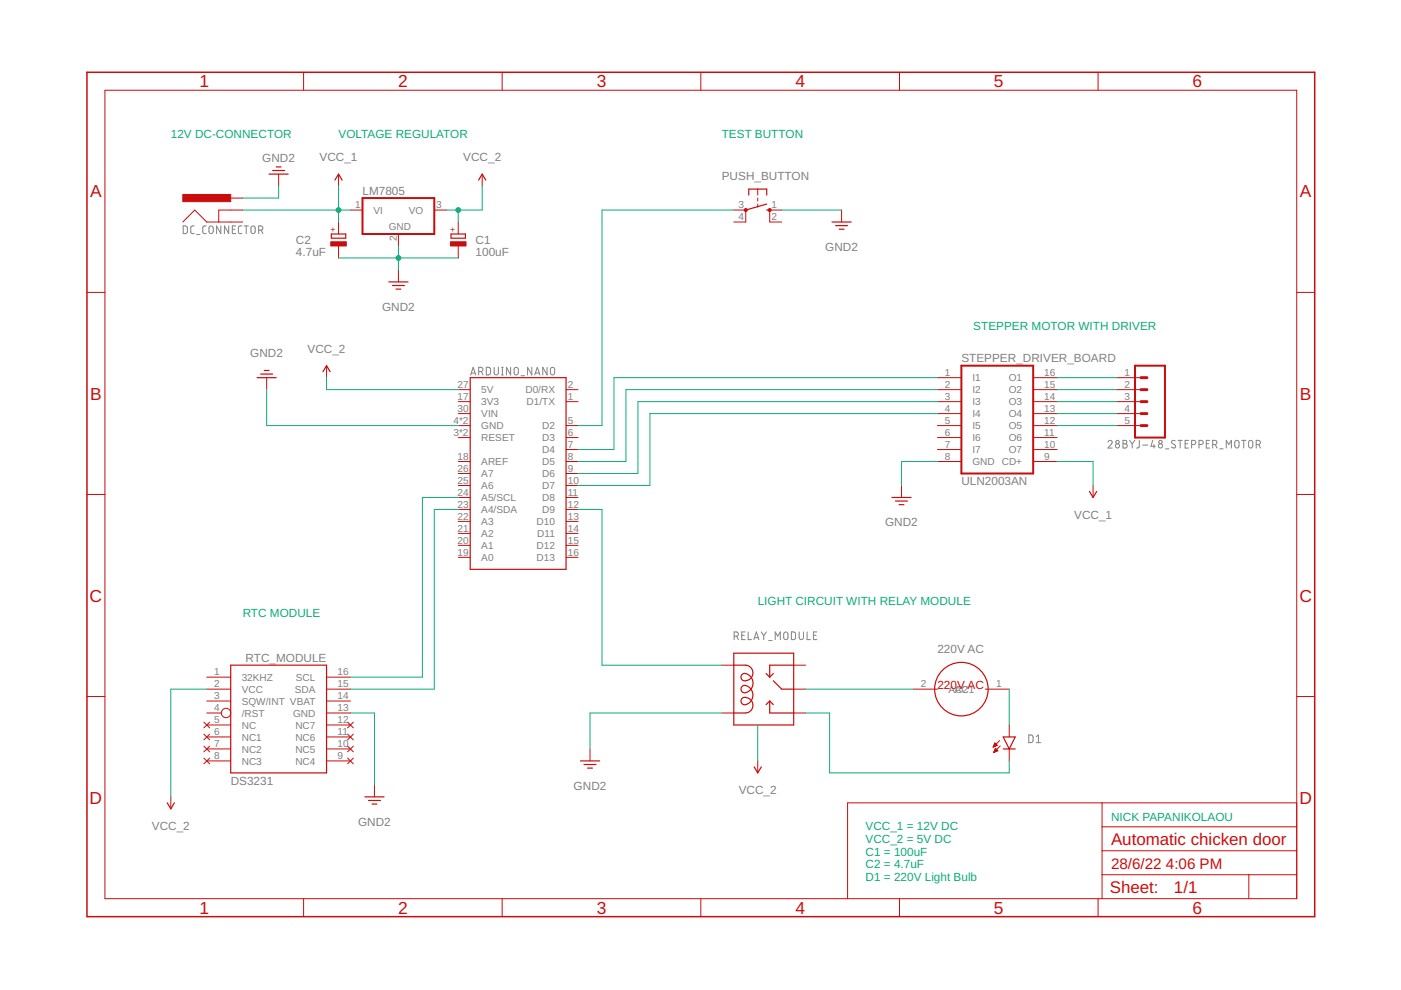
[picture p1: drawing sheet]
<svg xmlns="http://www.w3.org/2000/svg" width="297mm" height="210mm" viewBox="0 0 297 210" stroke-linecap="round" stroke-linejoin="round" font-family="sans-serif">
<g fill="none" stroke="#808080" stroke-width=".21">
<path d="M38.8 47.9h.7l.2 .3v1.1l-.2 .2h-.7zM41.2 47.9h-.5l-.3 .4 .1 1 .2 .2h.5M41.7 49.7h.7M43.7 47.9l-.6 .1-.1 .3v1l.2 .2h.5M44.4 48l.3-.1 .5 .3v.9a.46 .46 0 0 1-.4 .4 .46 .46 0 0 1-.5-.4zM46.8 47.9v1.6l-.9-1.6v1.6M48.5 47.9v1.6l-.9-1.6v1.6M49.3 48.6h.5M50 47.9h-.7v1.6h.7M51.3 47.9l-.6 .1-.2 .3 .1 1 .2 .2h.5M51.8 47.9h.9M52.2 47.9v1.6"/>
<path d="M53.3 48l.4-.1 .4 .3v.9a.44 .44 0 0 1-.4 .4 .44 .44 0 0 1-.5-.4zM54.8 48.8h.5a.46 .46 0 0 0 .4-.4 .46 .46 0 0 0-.4-.5h-.5v1.6M55.4 48.8l.3 .7M99.8 79.5l.5-1.6 .6 1.6M99.9 79.1h.8M101.5 78.8h.4a.46 .46 0 0 0 .5-.5 .46 .46 0 0 0-.5-.4h-.4v1.6M102 78.8l.4 .7M103.1 77.9h.6l.3 .2v.9l-.3 .5h-.6zM104.8 77.9v1.1a.44 .44 0 0 0 .4 .5 .44 .44 0 0 0 .5-.5v-1.1M106.3 77.9h.4M106.3 79.5h.4M106.5 77.9v1.6"/>
<path d="M108.3 77.9v1.6l-.9-1.6v1.6M109.1 78l.3-.1 .3 .1 .2 1a.46 .46 0 0 1-.5 .5 .46 .46 0 0 1-.4-.5zM110.5 79.7h.7M112.8 77.9v1.6l-1-1.6v1.6M113.4 79.5l.5-1.6 .6 1.6M113.5 79.1h.8M116 77.9v1.6l-.9-1.6v1.6M116.8 78l.4-.1 .3 .1 .1 1a.46 .46 0 0 1-.5 .5 .46 .46 0 0 1-.4-.5zM234.9 93.7a.45 .45 0 0 1 .6-.3 .45 .45 0 0 1 .2 .7l-.8 .9h.9M238.1 93.4h.5a.36 .36 0 0 1 .3 .3 .36 .36 0 0 1-.3 .4 .46 .46 0 0 1 .4 .4 .46 .46 0 0 1-.4 .5h-.5zM238.1 94.1h.5M239.5 93.4l.6 .7"/>
<path d="M240.1 94.1v.9M240.6 93.4l-.5 .7M241.6 93.4l-.1 1.4-.5 .2M242.3 94.4h1.1M244.4 93.4l-.4 1.2h.9M244.7 94.3v.7M247.1 95.2h.7M249.2 93.5l-.6-.1-.2 .3 .1 .3 .7 .4a.42 .42 0 0 1-.1 .6 .42 .42 0 0 1-.6-.1l-.2-.1M249.8 93.4h.9M250.2 93.4v1.6M251.3 94.1h.5M252 93.4h-.7v1.6h.7"/>
<path d="M252.6 94.3h.5a.44 .44 0 0 0 .5-.5 .44 .44 0 0 0-.5-.4h-.5v1.6M254.2 94.3h.5a.44 .44 0 0 0 .4-.5 .44 .44 0 0 0-.4-.4h-.5v1.6M255.8 94.1h.5M256.5 93.4h-.7v1.6h.7M257.1 94.3h.5a.44 .44 0 0 0 .4-.5 .44 .44 0 0 0-.4-.4h-.5v1.6M257.7 94.3l.3 .7M258.6 95.2h.7M260 95v-1.6l.5 .9 .6-.9v1.6M261.9 93.5l.4-.1 .3 .1 .1 1a.46 .46 0 0 1-.5 .5 .46 .46 0 0 1-.4-.5zM263.2 93.4h1M263.7 93.4v1.6M264.8 93.5l.4-.1 .3 .1 .1 1a.46 .46 0 0 1-.4 .5 .46 .46 0 0 1-.5-.5z"/>
<path d="M266.3 94.3h.5a.44 .44 0 0 0 .4-.5 .44 .44 0 0 0-.4-.4h-.5v1.6M266.9 94.3l.3 .7M155.7 134.9h.4a.46 .46 0 0 0 .4-.5 .46 .46 0 0 0-.4-.4h-.4v1.6M156.2 134.9l.3 .7M157.3 134.7h.5M158 134h-.7v1.6h.7M158.6 134v1.6h.7M159.8 135.6l.6-1.6 .5 1.6M160 135.2h.8M161.4 134l.5 .8M161.9 134.8v.8M162.5 134l-.6 .8"/>
<path d="M163 135.8h.7M164.4 135.6v-1.6l.5 .9 .5-.9v1.6M166.3 134.1l.3-.1 .3 .1 .2 1.1a.46 .46 0 0 1-.5 .4 .46 .46 0 0 1-.4-.4zM167.8 134h.6l.3 .3v1l-.3 .3h-.6zM169.4 134v1.2a.46 .46 0 0 0 .5 .4 .46 .46 0 0 0 .4-.4v-1.2M171.1 134v1.6h.7M172.5 134.7h.5M173.2 134h-.7v1.6h.7M218.1 155.8l.6 .1 .3 .2v.9l-.3 .4-.6 .1zM219.7 157.5h.9M219.7 156.2l.5-.4v1.7"/>
<circle cx="236.9" cy="93.7" r=".36"/>
<circle cx="236.9" cy="94.5" r=".46"/>
<circle cx="246" cy="94.5" r=".45"/>
<circle cx="246" cy="93.7" r=".36"/>
</g>
<g fill="none" stroke="#c90d0c" stroke-width=".21">
<path d="M22.2 19.1h252.7v171.4h-252.7zM64.4 15.3v3.8M106.5 15.3v3.8M148.6 15.3v3.8M190.7 15.3v3.8M232.8 15.3v3.8M59.1 36.9v2.6M71.8 36.9v2.6M102.2 36.9v2.6M38.8 47.1l2.5-2.6 2.5 2.6h7.7M48.9 42h2.6M51.5 44.5h-5.1v2.6"/>
<path d="M71.8 47.1v2.5M71.8 52.2v2.5M74.3 44.5h2.6M84.5 49.6v2.6M84.5 57.2v2.6M92.1 44.5h2.5M97.2 47.1v2.5M97.2 52.2v2.5M155.6 44.5h2.5v2.6h-2.5M160.7 40.1v1.3M160.7 42v.6M160.7 43.3v.6"/>
<path d="M165.7 44.5h-2.5v2.6h2.5M178.4 44.5v2.6M18.4 62h3.8M69.2 77.5v2.6M274.9 62h3.8M56.5 80.1v2.5M97.2 82.6h2.5M97.2 85.2h2.5M97.2 92.8h2.5M97.2 90.2h2.5M97.2 97.9h2.5M97.2 87.7h2.5"/>
<path d="M120 82.6h2.6M120 85.2h2.6M120 92.8h2.6M120 90.2h2.6M120 95.3h2.6M120 97.9h2.6M198.8 82.6h5M198.8 85.2h5M198.8 92.8h5M198.8 90.2h5M198.8 95.3h5M198.8 97.9h5"/>
<path d="M198.8 87.7h5M198.8 80.1h5M219.1 82.6h5M219.1 85.2h5M219.1 92.8h5M219.1 90.2h5M219.1 95.3h5M219.1 97.9h5M219.1 87.7h5M219.1 80.1h5M236.8 82.6h5.1M236.8 85.2h5.1"/>
<path d="M236.8 90.2h5.1M236.8 87.7h5.1M236.8 80.1h5.1M18.4 104.8h3.8M97.2 100.4h2.5M97.2 102.9h2.5M97.2 105.5h2.5M97.2 108h2.5M97.2 110.6h2.5M97.2 113.1h2.5M97.2 115.6h2.5M97.2 118.2h2.5"/>
<path d="M120 100.4h2.6M120 102.9h2.6M120 105.5h2.6M120 108h2.6M120 110.6h2.6M120 113.1h2.6M120 115.6h2.6M120 118.2h2.6M191.1 102.9v2.6M231.8 102.9v2.6M274.9 104.8h3.8M18.4 147.7h3.8"/>
<path d="M43.2 153.1l1.2 1.2M43.2 155.7l1.2 1.2M43.2 158.2l1.2 1.2M43.8 143.6h5.1M43.8 146.1h5.1M43.8 151.2h3.1M43.8 148.6h5.1M43.8 153.7h5.1M43.8 156.3h5.1M43.8 158.8h5.1M44.4 153.1l-1.2 1.2M44.4 155.7l-1.2 1.2"/>
<path d="M44.4 158.2l-1.2 1.2M69.2 143.6h5.1M69.2 146.1h5.1M69.2 151.2h5.1M69.2 148.6h5.1M69.2 153.7h5.1M69.2 156.3h5.1M69.2 158.8h5.1M73.7 158.2l1.2 1.2M73.7 155.7l1.2 1.2M73.7 153.1l1.2 1.2M74.9 158.2l-1.2 1.2"/>
<path d="M74.9 155.7l-1.2 1.2M74.9 153.1l-1.2 1.2M125.1 158.8v2.5M153 151.2h2.6M153 141h2.6M168.3 146.1h2.5M168.3 151.2h2.5M168.3 141h2.5M193.7 146.1h5.1M208.9 146.1h5.1M210.6 158.3h.2M210.7 158.2h.4"/>
<path d="M210.7 158.1h.7M210.7 159.5h.1M210.8 157.9h.5M210.8 159.4h.3M210.8 159.3h.6M210.8 157.8h.4M210.9 157.7h.2M210.9 159.2h.6M210.9 159h.5M210.9 157.5l.5 .5-.8 .4zM210.9 157.6h.1M211 158.9h.3"/>
<path d="M211 158.8h.2M211.6 159.2l-.5-.5-.4 .9M211.6 159.2l-.9 .4M211.9 157l-1.3 1.4M212.1 158.2l-1.4 1.4M214 153.7v2.6M214 158.8v2.5M274.9 147.7h3.8M36.2 169v2.5M43.2 160.7l1.2 1.2M43.8 161.3h5.1M44.4 160.7l-1.2 1.2"/>
<path d="M69.2 161.3h5.1M73.7 160.7l1.2 1.2M74.9 160.7l-1.2 1.2M79.4 166.4v2.6M160.7 161.3v2.6M233.7 170.2v20.3M233.7 175.3h41.2M274.9 170.2h-95.2v20.3M64.4 190.5v3.9M106.5 190.5v3.9M148.6 190.5v3.9M190.7 190.5v3.9"/>
<path d="M232.8 190.5v3.9M233.7 185.5h41.2M233.7 180.4h41.2M264.8 185.5v5"/>
<circle cx="47.9" cy="151.2" r=".99"/>
</g>
<g fill="none" stroke="#c90d0c" stroke-width=".25">
<path d="M57 36.9h4.1M57.8 36.2h2.5M58.6 35.4h1M71 38.2l.8-1.3 .7 1.3M101.5 38.2l.7-1.3 .8 1.3M70.3 49.6h3v.9h-3zM82.4 59.8h4.1M95.6 49.6h3.1v.9h-3.1zM158.7 41.4v-1.3h3.9v1.3M162.6 44.5h.6M162.6 43.3l-4.5 1.2M176.4 47.1h4.1"/>
<path d="M177.2 47.8h2.5M177.9 48.6h1M55.3 79.3h2.5M56 78.5h1M68.5 78.8l.7-1.3 .8 1.3M83.2 60.5h2.5M84 61.3h1M54.5 80.1h4.1M99.7 80.1h20.3v40.6h-20.3zM189.1 105.5h4.1M189.9 106.2h2.5M190.6 107h1"/>
<path d="M231 104.2l.8 1.3 .7-1.3M155.6 138.5h12.7v15.2h-12.7zM48.9 141h20.3v22.9h-20.3zM155.6 141h2.5a1.64 1.64 0 0 1 1.5 2 1.64 1.64 0 0 1-2.2 1.2 .83 .83 0 0 1-.1-1.2 .83 .83 0 0 1 1.2-.1 2.05 2.05 0 0 1 1.1 2.3 2.05 2.05 0 0 1-2 1.7 .82 .82 0 0 1-.4-1.2 .82 .82 0 0 1 1.3-.2 2.06 2.06 0 0 1 1.1 2.3 2.06 2.06 0 0 1-2 1.6 .84 .84 0 0 1-.4-1.2 .84 .84 0 0 1 1.3-.2 1.64 1.64 0 0 1 1.1 1.7 1.64 1.64 0 0 1-1.5 1.5h-2.5M162.4 142.8l.8 .8M163.2 148.6v2.6h5.1M163.2 148.6l.8 .8M163.2 148.6l-.8 .8M164 144.3l1.7 1.8h2.6M164 142.8l-.8 .8M168.3 141h-5.1v2.6M212.7 156.3h2.5l-1.2 2.5z"/>
<path d="M212.7 158.8h2.5M35.5 170.2l.7 1.3 .8-1.3M77.4 169h4M78.1 169.7h2.6M78.9 170.5h1M123.1 161.3h4M123.8 162.1h2.6M124.6 162.9h1M159.9 162.6l.8 1.3 .7-1.3"/>
<circle cx="203.8" cy="146.1" r="5.7"/>
</g>
<path d="M76.9 42h15.2v7.6h-15.2zM203.8 77.5h15.3v22.9h-15.3zM240.6 77.5h6.4v15.3h-6.4z" fill="none" stroke="#c90d0c" stroke-width=".42"/>
<g fill="#c90d0c" stroke="#c90d0c" stroke-width=".21">
<circle cx="158.1" cy="44.5" r=".33"/>
<circle cx="163.2" cy="44.5" r=".33"/>
</g>
<g fill="#c90d0c" stroke="#c90d0c" stroke-width=".21">
<path d="M38.8 41.2h10.1v1.6h-10.1z"/>
<path d="M95.5 51.3h3.3v.9h-3.3z"/>
<path d="M70.1 51.3h3.3v.9h-3.3z"/>
</g>
<path d="M241.9 85.2h1.3M241.9 82.6h1.3M241.9 80.1h1.3M241.9 90.2h1.3M241.9 87.7h1.3" fill="none" stroke="#c90d0c" stroke-width=".61"/>
<path d="M18.4 15.3h260.3v179.1h-260.3z" fill="none" stroke="#c90d0c" stroke-width=".32"/>
<g fill="none" stroke="#0dab76" stroke-width=".21">
<path d="M59.1 39.5v2.5h-7.6M71.8 39.5v7.6M102.2 39.5v5h-7.6M51.5 44.5h22.8M71.8 54.7h25.4M84.5 52.2v5M97.2 44.5v2.6M155.6 44.5h-28v45.7h-5M165.7 44.5h12.7M56.5 82.6v7.6h40.7M69.2 80.1v2.5h28M198.8 82.6h-66.1v15.3h-10.1"/>
<path d="M198.8 97.9h-7.7v5M198.8 85.2h-63.5v15.2h-12.7M198.8 80.1h-68.6v15.2h-7.6M198.8 87.7h-61v15.2h-15.2M224.1 97.9h7.7v5M224.1 90.2h12.7M224.1 85.2h12.7M224.1 80.1h12.7M224.1 82.6h12.7M224.1 87.7h12.7M97.2 108h-5.1v38.1h-17.8M97.2 105.5h-7.6v38.1h-15.3"/>
<path d="M122.6 108h5v33h25.4M43.8 146.1h-7.6v22.9M74.3 151.2h5.1v15.2M153 151.2h-27.9v7.6M160.7 153.7v7.6M170.8 151.2h5.1v12.7h38.1v-2.6M170.8 146.1h22.9M214 146.1v7.6"/>
</g>
<g fill="#0dab76" stroke="#0dab76" stroke-width=".21">
<circle cx="84.5" cy="54.7" r=".51"/>
<circle cx="71.8" cy="44.5" r=".51"/>
<circle cx="97.2" cy="44.5" r=".51"/>
</g>
<g font-size="3.7" fill="#c90d0c">
<text x="42.3" y="18.5">1</text>
<text x="84.4" y="18.5">2</text>
<text x="126.5" y="18.5">3</text>
<text x="168.6" y="18.5">4</text>
<text x="210.7" y="18.5">5</text>
<text x="252.9" y="18.5">6</text>
<text x="19.1" y="41.9">A</text>
<text x="275.6" y="41.9">A</text>
<text x="19.1" y="84.7">B</text>
<text x="275.6" y="84.7">B</text>
<text x="19" y="127.6">C</text>
<text x="275.5" y="127.6">C</text>
<text x="19" y="170.4">D</text>
<text x="275.5" y="170.4">D</text>
<text x="42.3" y="193.7">1</text>
<text x="84.4" y="193.7">2</text>
<text x="126.5" y="193.7">3</text>
<text x="168.6" y="193.7">4</text>
<text x="210.7" y="193.7">5</text>
<text x="252.9" y="193.7">6</text>
</g>
<g font-size="3.6" fill="#c90d0c">
<text x="235.6" y="179.1">Automatic chicken door</text>
<text x="235.3" y="189.4">Sheet:</text>
<text x="248.9" y="189.3">1/1</text>
</g>
<g font-size="3.2" fill="#c90d0c">
<text x="235.6" y="184.2">28/6/22</text>
<text x="247.2" y="184.2">4:06 PM</text>
</g>
<g font-size="2.5" fill="#0dab76">
<text x="36.2" y="29.3">12V DC-CONNECTOR</text>
<text x="71.8" y="29.3">VOLTAGE REGULATOR</text>
<text x="153" y="29.3">TEST BUTTON</text>
<text x="206.4" y="69.9">STEPPER MOTOR WITH DRIVER</text>
<text x="51.5" y="130.9">RTC MODULE</text>
<text x="160.7" y="128.3">LIGHT CIRCUIT WITH RELAY MODULE</text>
<text x="183.5" y="176.1">VCC_1 = 12V DC</text>
<text x="183.5" y="178.7">VCC_2 = 5V DC</text>
<text x="235.6" y="174">NICK PAPANIKOLAOU</text>
<text x="183.5" y="181.4">C1 = 100uF</text>
<text x="183.5" y="184.1">C2 = 4.7uF</text>
<text x="183.5" y="186.7">D1 = 220V Light Bulb</text>
</g>
<g font-size="2.5" fill="#808080">
<text x="55.6" y="34.4">GND2</text>
<text x="67.7" y="34.1">VCC_1</text>
<text x="98.2" y="34.1">VCC_2</text>
<text x="76.8" y="41.4">LM7805</text>
<text x="153" y="38.2">PUSH_BUTTON</text>
<text x="62.8" y="51.7">C2</text>
<text x="100.8" y="51.7">C1</text>
<text x="175" y="53.2">GND2</text>
<text x="62.8" y="54.2">4.7uF</text>
<text x="100.8" y="54.2">100uF</text>
<text x="81" y="65.9">GND2</text>
<text x="53.1" y="75.8">GND2</text>
<text x="65.2" y="74.7">VCC_2</text>
<text x="203.8" y="76.8">STEPPER_DRIVER_BOARD</text>
<text x="203.8" y="102.9">ULN2003AN</text>
<text x="187.7" y="111.6">GND2</text>
<text x="227.7" y="110">VCC_1</text>
<text x="52.1" y="140.3">RTC_MODULE</text>
<text x="198.7" y="138.5">220V AC</text>
<text x="48.9" y="166.4">DS3231</text>
<text x="121.6" y="167.4">GND2</text>
<text x="156.6" y="168.4">VCC_2</text>
<text x="32.2" y="176.1">VCC_2</text>
<text x="75.9" y="175.1">GND2</text>
</g>
<text font-size="2.5" fill="#c90d0c" x="198.7" y="146.1">220V AC</text>
<g font-size="2.1" fill="#808080">
<text x="75.3" y="44.2">1</text>
<text x="79.2" y="45.3">VI</text>
<text x="86.7" y="45.3">VO</text>
<text x="92.4" y="44.2">3</text>
<text x="156.6" y="44.2">3</text>
<text x="156.6" y="46.7">4</text>
<text x="163.5" y="44.2">1</text>
<text x="163.5" y="46.7">2</text>
<text x="82.4" y="48.8">GND</text>
<text x="84.1" y="51.1" transform="rotate(-90 84.1 51.1)">2</text>
<text x="97" y="82.3">27</text>
<text x="102" y="83.4">5V</text>
<text x="111.4" y="83.4">D0/RX</text>
<text x="120.4" y="82.3">2</text>
<text x="200.3" y="79.7">1</text>
<text x="200.3" y="82.3">2</text>
<text x="206.2" y="80.8">I1</text>
<text x="206.2" y="83.4">I2</text>
<text x="213.9" y="80.8">O1</text>
<text x="213.9" y="83.4">O2</text>
<text x="221.4" y="79.7">16</text>
<text x="221.4" y="82.3">15</text>
<text x="238.4" y="79.7">1</text>
<text x="238.4" y="82.3">2</text>
<text x="96.1" y="89.9">4*2</text>
<text x="97" y="87.3">30</text>
<text x="97" y="84.8">17</text>
<text x="102" y="88.5">VIN</text>
<text x="102" y="85.9">3V3</text>
<text x="111.6" y="85.9">D1/TX</text>
<text x="120.4" y="84.8">1</text>
<text x="120.4" y="89.9">5</text>
<text x="200.3" y="84.8">3</text>
<text x="200.3" y="87.3">4</text>
<text x="200.3" y="89.9">5</text>
<text x="206.2" y="85.9">I3</text>
<text x="206.2" y="88.5">I4</text>
<text x="213.9" y="85.9">O3</text>
<text x="213.9" y="88.5">O4</text>
<text x="221.4" y="84.8">14</text>
<text x="221.4" y="87.3">13</text>
<text x="221.4" y="89.9">12</text>
<text x="238.4" y="84.8">3</text>
<text x="238.4" y="87.3">4</text>
<text x="238.4" y="89.9">5</text>
<text x="96.1" y="92.4">3*2</text>
<text x="102" y="93.5">RESET</text>
<text x="102" y="91">GND</text>
<text x="115" y="91">D2</text>
<text x="115" y="93.5">D3</text>
<text x="120.4" y="92.4">6</text>
<text x="120.4" y="95">7</text>
<text x="200.3" y="92.4">6</text>
<text x="200.3" y="95">7</text>
<text x="206.2" y="91">I5</text>
<text x="206.2" y="93.5">I6</text>
<text x="213.9" y="91">O5</text>
<text x="213.9" y="93.5">O6</text>
<text x="221.4" y="92.4">11</text>
<text x="221.4" y="95">10</text>
<text x="97" y="100">26</text>
<text x="97" y="97.5">18</text>
<text x="102" y="101.2">A7</text>
<text x="102" y="98.6">AREF</text>
<text x="115" y="96.1">D4</text>
<text x="115" y="98.6">D5</text>
<text x="115" y="101.2">D6</text>
<text x="120.4" y="97.5">8</text>
<text x="120.4" y="100">9</text>
<text x="200.3" y="97.5">8</text>
<text x="206.2" y="96.1">I7</text>
<text x="206.2" y="98.6">GND CD+</text>
<text x="213.9" y="96.1">O7</text>
<text x="221.4" y="97.5">9</text>
<text x="97" y="107.7">23</text>
<text x="97" y="105.1">24</text>
<text x="97" y="102.6">25</text>
<text x="102" y="106.2">A5/SCL</text>
<text x="102" y="103.7">A6</text>
<text x="115" y="103.7">D7</text>
<text x="115" y="106.2">D8</text>
<text x="120.4" y="102.6">10</text>
<text x="120.4" y="105.1">11</text>
<text x="120.4" y="107.7">12</text>
<text x="97" y="112.7">21</text>
<text x="97" y="110.2">22</text>
<text x="102" y="113.9">A2</text>
<text x="102" y="111.3">A3</text>
<text x="102" y="108.8">A4/SDA</text>
<text x="113.8" y="111.3">D10</text>
<text x="113.9" y="113.9">D11</text>
<text x="115" y="108.8">D9</text>
<text x="120.4" y="110.2">13</text>
<text x="120.4" y="112.7">14</text>
<text x="97" y="117.8">19</text>
<text x="97" y="115.3">20</text>
<text x="102" y="118.9">A0</text>
<text x="102" y="116.4">A1</text>
<text x="113.8" y="116.4">D12</text>
<text x="113.8" y="118.9">D13</text>
<text x="120.4" y="115.3">15</text>
<text x="120.4" y="117.8">16</text>
<text x="45.4" y="143.2">1</text>
<text x="71.6" y="143.2">16</text>
<text x="45.4" y="148.3">3</text>
<text x="45.4" y="145.7">2</text>
<text x="51.2" y="144.3">32KHZ</text>
<text x="51.2" y="149.4">SQW/INT VBAT</text>
<text x="51.2" y="146.9">VCC</text>
<text x="62.5" y="146.9">SDA</text>
<text x="62.7" y="144.3">SCL</text>
<text x="71.6" y="145.7">15</text>
<text x="71.6" y="148.3">14</text>
<text x="195.2" y="145.7">2</text>
<text x="201.1" y="146.9">AAC1</text>
<text x="202.5" y="146.9">C2</text>
<text x="211.2" y="145.7">1</text>
<text x="45.4" y="150.8">4</text>
<text x="45.4" y="153.4">5</text>
<text x="45.4" y="155.9">6</text>
<text x="51.2" y="151.9">/RST</text>
<text x="51.2" y="154.5">NC</text>
<text x="62.2" y="151.9">GND</text>
<text x="62.6" y="154.5">NC7</text>
<text x="71.6" y="150.8">13</text>
<text x="71.6" y="155.9">11</text>
<text x="71.6" y="153.4">12</text>
<text x="45.4" y="158.4">7</text>
<text x="45.4" y="161">8</text>
<text x="51.2" y="157">NC1</text>
<text x="51.2" y="159.6">NC2</text>
<text x="62.6" y="159.6">NC5</text>
<text x="62.6" y="157">NC6</text>
<text x="71.6" y="161">9</text>
<text x="71.6" y="158.4">10</text>
<text x="51.2" y="162.1">NC3</text>
<text x="62.6" y="162.1">NC4</text>
</g>
<g font-size="1.8" fill="#c90d0c">
<text x="71.2" y="49.2" transform="rotate(-90 71.2 49.2)">+</text>
<text x="96.6" y="49.2" transform="rotate(-90 96.6 49.2)">+</text>
</g>
</svg>
